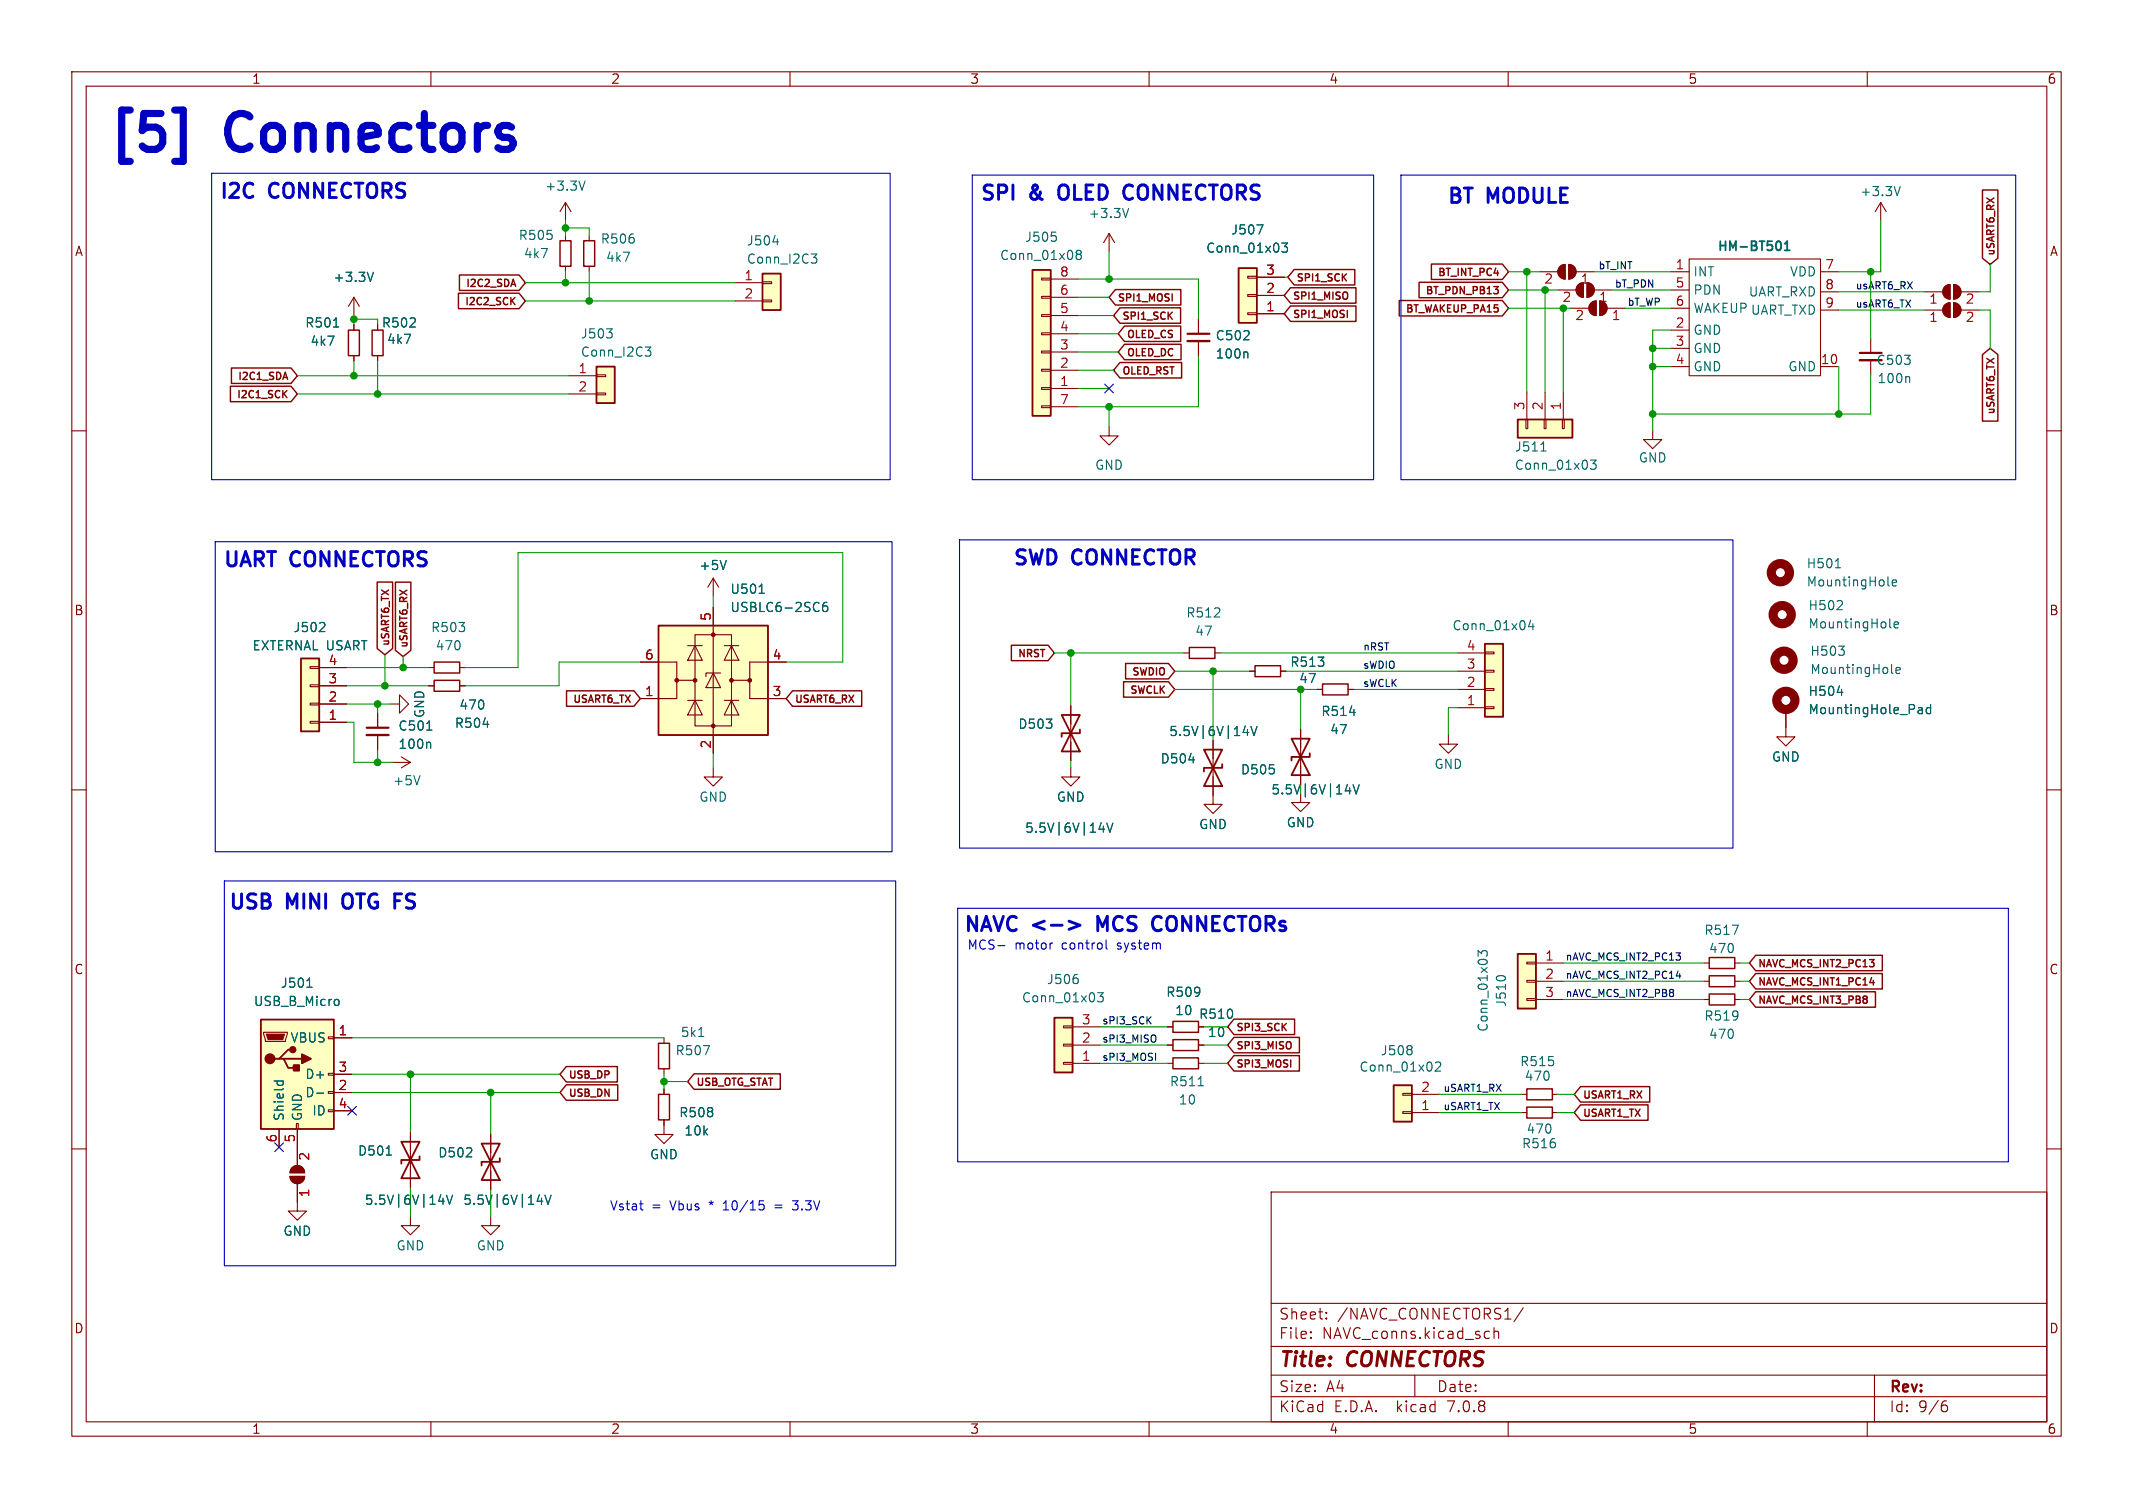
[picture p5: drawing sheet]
<svg xmlns="http://www.w3.org/2000/svg" width="297mm" height="210mm" viewBox="0 0 297 210" stroke-linecap="round" stroke-linejoin="round" font-family="sans-serif">
<g fill="none" stroke="#840000" stroke-width=".15">
<path d="M10 10h277v190h-277zM12 12h273v186h-273zM60 10v2M110 10v2M160 10v2M210 10v2M260 10v2M78.7 28.2v2.5M78.7 32.8v.7M78.7 37.1v.7M78.7 28.2l-.7 1.3M78.7 28.2l.8 1.3"/>
<path d="M82 32.8v.7M82 37.1v.7M102.4 39.4h3.8M106.2 39.2h1.2v.3h-1.2zM145 38.7h1.3v.3h-1.3zM146.3 38.9h3.8M154.4 32.5l-.7 1.3M154.4 32.5v2.6M154.4 32.5l.8 1.3M173.7 38.5h1.3v.2h-1.3zM175 38.6h3.8M214.4 37.8h2.5"/>
<path d="M217.2 37.1l.7-.3v2.1a1.02 1.02 0 0 1-.9-.7 1.02 1.02 0 0 1 .2-1.1zM218.4 36.8a1.02 1.02 0 0 1 1.1 1 1.02 1.02 0 0 1-1.1 1.1zM219.5 37.8h2.5M219.8 39.6l.7-.2v2a1.02 1.02 0 0 1-1-.6 1.02 1.02 0 0 1 .3-1.2zM221 39.4a1.02 1.02 0 0 1 1 1 1.02 1.02 0 0 1-1 1zM232.7 37.8h2.5M235.2 36.1h18.3v16.2h-18.3zM253.5 37.8h2.5M261.9 28.2l-.8 1.3M261.9 28.2v2.5M261.9 28.2l.7 1.3M270.8 39.9l.7-.3v2.1a1.02 1.02 0 0 1-.9-.7 1.02 1.02 0 0 1 .2-1.1z"/>
<path d="M272 39.6a1.02 1.02 0 0 1 1 1 1.02 1.02 0 0 1-1 1.1zM10 60h2M49.3 41.4v2.5M49.3 45.2v.8M49.3 49.5v.8M49.3 41.4l-.8 1.3M49.3 41.4l.7 1.3M52.6 45.2v.8M52.6 49.5v.8M79.2 52.3h3.9M79.2 54.9h3.9M83.1 54.7h1.2v.3h-1.2z"/>
<path d="M83.1 52.2h1.2v.3h-1.2zM102.4 41.9h3.8M106.2 41.8h1.2v.2h-1.2zM145 41.3h1.3v.2h-1.3zM145 43.8h1.3v.3h-1.3zM145 46.4h1.3v.2h-1.3zM145 48.9h1.3v.2h-1.3zM145 51.4h1.3v.3h-1.3zM145 54h1.3v.2h-1.3zM145 56.5h1.3v.3h-1.3zM146.3 54.1h3.8M146.3 51.6h3.8"/>
<path d="M146.3 49h3.8M146.3 46.5h3.8M146.3 43.9h3.8M146.3 41.4h3.8M146.3 56.6h3.8M154.4 59.4v1.3h1.3l-1.3 1.3-1.2-1.3h1.2M166.9 44.5v2M166.9 47.5v2M173.7 41h1.3v.3h-1.3zM173.7 43.6h1.3v.2h-1.3zM175 43.7h3.8M175 41.1h3.8"/>
<path d="M212.5 58.4h.2v1.3h-.2zM212.6 54.6v3.8M215 58.4h.3v1.3h-.3zM215.1 54.6v3.8M216.9 40.4h2.6M217.6 58.4h.2v1.3h-.2zM217.7 54.6v3.8M218.7 42.9h2.5M221.6 42.2l.6-.3v2a1.02 1.02 0 0 1-.9-.6 1.02 1.02 0 0 1 .3-1.1zM222 40.4h2.5M222.8 41.9a1.02 1.02 0 0 1 1 1 1.02 1.02 0 0 1-1 1zM223.8 42.9h2.5"/>
<path d="M230.1 59.9v1.3h1.3l-1.3 1.3-1.2-1.3h1.2M232.7 51.1h2.5M232.7 46h2.5M232.7 48.5h2.5M232.7 40.4h2.5M232.7 42.9h2.5M253.5 51.1h2.5M253.5 40.6h2.5M253.5 43.2h2.5M260.5 47.1v2M260.5 50.2v2M268 40.6h2.5"/>
<path d="M268 43.2h2.5M270.8 42.4l.7-.2v2a1.02 1.02 0 0 1-.9-.7 1.02 1.02 0 0 1 .2-1.1zM272 42.2a1.02 1.02 0 0 1 1 1 1.02 1.02 0 0 1-1 1zM273 40.6h2.6M273 43.2h2.6M285 60h2M43.2 92.8h1.2v.3h-1.2zM43.2 95.4h1.2v.2h-1.2zM43.2 97.9h1.2v.3h-1.2zM44.4 98h3.9M44.4 95.5h3.9M44.4 93h3.9"/>
<path d="M52.6 99.3v2M54.4 98h1.2v-1.2l1.3 1.2-1.3 1.3v-1.3M59.7 95.5h.8M59.7 93h.8M64 95.5h.8M64 93h.8M89.2 92.2h5v2.5h2.6M94.2 94.7v2.6h-5M95.8 97.5h2M95.8 89.9h2M96.8 88.4h5.1v12.7h-5.1zM96.8 97.5l1 2.1h-2z"/>
<path d="M96.8 89.9l1 2h-2zM99.3 93.7l1 2.1h-2zM99.3 80.5v2.6M99.3 84.6v20.3M99.3 80.5l-.7 1.3M99.3 80.5l.8 1.3M100.3 93.7h-2v.5M100.8 97.5h2.1M100.8 89.9h2.1M101.9 97.5l1 2.1h-2.1zM101.9 89.9l1 2h-2.1zM104.4 94.7v2.6h5.1"/>
<path d="M109.5 92.2h-5.1v2.5h-2.5M149.1 98.3v7.6M164.8 90.9h.8M169.2 90.9h.7M174 93.5h.8M178.3 93.5h.8M183.4 96h.7M187.7 96h.8M202.9 96h3.9M202.9 93.5h3.9M202.9 90.9h3.9M202.9 98.6h3.9"/>
<path d="M206.8 90.8h1.2v.3h-1.2zM206.8 93.3h1.2v.3h-1.2zM206.8 95.9h1.2v.2h-1.2zM206.8 98.4h1.2v.3h-1.2zM248.7 98.8v3.8h1.2l-1.2 1.3-1.3-1.3h1.3M10 110h2M43.2 100.5h1.2v.2h-1.2zM44.4 100.6h3.9M52.6 102.4v2M54.6 106.2h2.5M55.9 105.4l1.2 .8M57.1 106.2l-1.2 .7"/>
<path d="M99.3 106.9v1.3h1.3l-1.3 1.3-1.3-1.3h1.3M149.1 106.9v1.3h1.3l-1.3 1.3-1.3-1.3h1.3M168.9 103.1v8.9h1.3l-1.3 1.3-1.3-1.3h1.3M181.1 110.5v1.3h1.3l-1.3 1.2-1.3-1.2h1.3M181.1 101.6v7.6M201.7 102.4v1.2h1.2l-1.2 1.3-1.3-1.3h1.3M285 110h2M212.6 139.1h1.3v.2h-1.3zM212.6 136.5h1.3v.3h-1.3zM212.6 134h1.3v.2h-1.3zM213.9 136.7h3.8M213.9 139.2h3.8"/>
<path d="M213.9 134.1h3.8M237.2 136.7h.8M237.2 139.2h.8M237.2 134.1h.8M241.6 136.7h.7M241.6 139.2h.7M241.6 134.1h.7M10 160h2M36.7 143.8h3.3v.2l-.2 1h-2.8zM38.9 157.2v2.6M41.3 156.5h.2v.7h-.2zM41.4 157.2v5.1"/>
<path d="M45.7 154.6h.8v.2h-.8zM45.7 152h.8v.3h-.8zM45.7 149.5h.8v.2h-.8zM45.7 144.4h.8v.3h-.8zM46.5 144.5h2.5M46.5 152.1h2.5M46.5 149.6h2.5M46.5 154.7h2.5M57.1 157.7v7.7M68.3 158v7.6M92.5 156v2h1.2l-1.2 1.3-1.3-1.3h1.3M92.5 144.5v.8"/>
<path d="M92.5 148.8v.8M92.5 151.6v.8M148.1 142.9h1.3v.2h-1.3zM148.1 145.4h1.3v.3h-1.3zM148.1 148h1.3v.2h-1.3zM149.4 145.5h3.8M149.4 143h3.8M149.4 148.1h3.8M162.6 145.5h.7M162.6 143h.7M162.6 148.1h.7M166.9 145.5h.7"/>
<path d="M166.9 143h.7M166.9 148.1h.7M195.3 152.3h1.3v.2h-1.3zM195.3 154.8h1.3v.3h-1.3zM196.6 152.4h3.8M196.6 154.9h3.8M211.8 152.4h.8M211.8 154.9h.8M216.2 152.4h.7M216.2 154.9h.7M285 160h2M40.4 163.8h2a1.02 1.02 0 0 1-1 1 1.02 1.02 0 0 1-1-1z"/>
<path d="M40.7 162.6a1.02 1.02 0 0 1 1.1-.2 1.02 1.02 0 0 1 .6 .9h-2l.1-.3zM41.4 164.8v3.9h1.3l-1.3 1.2-1.3-1.2h1.3M57.1 169.4v1.3h1.3l-1.3 1.3-1.2-1.3h1.2M68.3 169.4v1.3h1.3l-1.3 1.3-1.2-1.3h1.2M177 166h108v32h-108zM60 198v2M110 198v2M160 198v2M177 194.5h108M177 191.5h108M177 187.5h108M177 181.5h108"/>
<path d="M182.5 186.3h.1l-.1 .1M182.5 186.3v.1M182.5 185.5v.1M182.5 185.5h.1l-.1 .1M184.7 183.6v.1M184.7 183.6h-.1l.1 .1M184.7 182.8v.1M184.7 182.8h-.1l.1 .1M197 191.5v3M207 185.4l.4 .1M207.4 186.3l-.4 .1M208 185.5a.37 .37 0 0 1 .7 .1v.8"/>
<path d="M208 184.9v1.5M210 198v2M212.1 182.1l-1.3 2M260 198v2M261 191.5v6.5M270.6 195.7h.3l.3 .3-.1 .5-.2 .1h-.3M271 195.1l-.4 .1"/>
</g>
<g fill="none" stroke="#840000" stroke-width=".2">
<path d="M64 38.3h8.3l.9 1.1-.9 1h-8.3zM71.5 38.9l.3 1M78 33.5h1.5v3.6h-1.5zM81.3 33.5h1.5v3.6h-1.5zM180.2 37.5h8.4v2.2h-8.4l-.9-1.1zM197.6 39.3h11.6l.9 1.1-.9 1.1h-11.6zM199.3 36.8h9.9l.9 1-.9 1.1h-9.9zM208 39.9h.6l-.3 .4M276 26.5h2.2v9.5l-1.1 .8-1.1-.8zM32.1 53.8h8.4l.9 1.1-.9 1h-8.4zM32.2 51.2h8.3l.9 1.1-.9 1.1h-8.3zM39.5 54.8l.5 .6"/>
<path d="M39.7 51.8l.4 1M40 54.4l-.6 .6M48.5 46h1.5v3.5h-1.5zM51.8 46h1.5v3.5h-1.5zM63.8 40.8h8.5l.9 1.1-.9 1.1h-8.5zM71.3 41.9l.4 .5M71.7 41.4l-.6 .6M155.3 40.3h9.1v2.2h-9.1l-.9-1.1zM155.9 50.5h8.6v2.1h-8.6l-.8-1zM155.9 42.9h8.5v2.1h-8.5l-.8-1.1zM156.6 47.9h7.9v2.2h-7.9l-.9-1.1zM156.6 45.4h7.8v2.2h-7.8l-.9-1.1z"/>
<path d="M179.7 40.1h9.1v2.1h-9.1l-.9-1.1zM179.7 42.6h9.1v2.2h-9.1l-.9-1.1zM194.8 41.9h14.4l.9 1-.9 1.1h-14.4zM208.5 40.3l.1 .2-.1 .4M276 49.4l1.1-.9 1.1 .9v9.2h-2.2zM52.5 81.1h2.2v9.2l-1.1 .9-1.1-.9zM55.1 81.1h2.1v9.5l-1.1 .8-1-.8zM60.5 92.2h3.5v1.5h-3.5zM60.5 94.7h3.5v1.6h-3.5zM78.9 96.2h9.4l.9 1.1-.9 1.1h-9.4zM110.3 96.2h9.7v2.2h-9.7l-.8-1.1zM140.8 89.9h5.1l.9 1-.9 1.1h-5.1z"/>
<path d="M156.4 94.9h6.3l.9 1.1-.9 1.1h-6.3zM156.7 92.4h6l.9 1.1-.9 1h-6zM165.6 90.2h3.6v1.5h-3.6zM174.8 92.7h3.5v1.5h-3.5zM184.1 95.3h3.6v1.5h-3.6zM238 135.9h3.6v1.5h-3.6zM238 138.4h3.6v1.6h-3.6zM238 133.4h3.6v1.5h-3.6zM244.5 133h17.6v2.2h-17.6l-.9-1.1zM244.5 135.6h17.6v2.1h-17.6l-.9-1zM244.5 138.1h16.6v2.2h-16.6l-.9-1.1zM78.9 148.5h7.1v2.2h-7.1l-.9-1.1z"/>
<path d="M78.9 151.1h7.1v2.1h-7.1l-.9-1.1zM91.7 145.3h1.5v3.5h-1.5zM91.7 152.4h1.5v3.6h-1.5zM96.6 149.5h12.1v2.2h-12.1l-.8-1.1zM163.3 144.8h3.6v1.5h-3.6zM163.3 142.2h3.6v1.6h-3.6zM163.3 147.3h3.6v1.5h-3.6zM171.8 147h9.1v2.2h-9.1l-.9-1.1zM171.8 141.9h8.5v2.2h-8.5l-.9-1.1zM171.8 144.5h9.1v2.1h-9.1l-.9-1.1zM212.6 151.6h3.6v1.6h-3.6zM212.6 154.2h3.6v1.5h-3.6z"/>
<path d="M220.1 151.3h9.6v2.2h-9.6l-.9-1.1zM220.1 153.9h9.4v2.1h-9.4l-.9-1.1z"/>
</g>
<g fill="none" stroke="#006464" stroke-width=".15">
<path d="M52 37.9l-.4 1.3M81.5 25.2l-.5 1.3M107.6 33.7h.8M112.9 35.4h.8l-.4 .5 .4 .1v.4l-.2 .2h-.4M146.4 32.3h.6M147 32.9l.1 .2v.3l-.1 .1M150.1 35.4l-.3-.2 .3-.3h.2l.3 .2-.3 .3M150.1 35.4l-.3 .3 .1 .3 .2 .1h.3l.2-.2v-.2l-.3-.3M150.1 35.4h.2M157.2 29l-.5 1.3M175 31.3h.9l-.6 1.3M178.5 33.9h.8l-.5 .4 .4 .2v.5l-.2 .1h-.3l-.2-.1"/>
<path d="M264.6 26l-.4 1.2M46.4 45.5h.8M84.5 45.8h.7l-.4 .5M85.1 46.3l.1 .2v.3l-.1 .2M89.8 48.3h.8l-.4 .5 .4 .1v.5l-.2 .2h-.4M173.6 49l.2 .2v.7M265.7 52.4l.2 .2v.7M101.1 78l-.4 1.3M214.6 62.8h.7M221.5 64.1h.7l-.4 .5 .4 .1v.5l-.2 .1h-.4l-.1-.1M255.6 79.1h.7M45.1 86.7l.1 .2v.3l-.8 .8h.8"/>
<path d="M105.7 82.6h.7M115.1 83.9a.5 .5 0 0 0-.6 .5v.5l.2 .2 .3 .1 .2-.2 .1-.4-.2-.2h-.3l-.3 .2M187.9 99.2h.8M213.1 86.4l-.3 .9h.8M213.4 86.9v.8M255.8 84.9h.7M255.8 96.4h.8M256 90h.8l-.4 .5M256.5 83.8v.4M256.7 90.6v.5M262.9 81.4l.2 .2M263.1 87.3l.2 .1"/>
<path d="M263.4 93.6l.2 .2M263.5 81.2l.6-.1-.1-.3h-.3l-.2 .1v.6h.5M263.7 87l.6-.1v-.2l-.4-.1-.2 .2 .1 .6h.5M264 93.4l.6-.1-.1-.3h-.3l-.2 .1 .1 .6h.4M267.2 98.5h.3l.2 .2v.7M267.7 99.3l-.5 .1M267.7 98.8l-.5 .1M268.8 98.6l-.3-.1-.3 .3v.3l.1 .2h.5M268.8 98.1v1.3M58.5 108l-.5 1.3M59.4 101.7h.7M59.8 103.4l.2 .1v.7"/>
<path d="M67.3 100.9h.8M153.3 114.6l-.3 .9h.8M153.6 115v.9M154.1 114.6l.4 1.3 .5-1.3M165.5 105.8h.8M173.4 101.1l-.3 .9h.8M173.7 101.6v.8M174.2 101.2l.4 1.2 .4-1.2M187.6 109.2l-.3 .9h.8M187.9 109.7v.9M188.4 109.3l.4 1.3 .5-1.3M42.7 137.5h.8"/>
<path d="M46.8 139.2h.3l.1 .2-.1 .5-.3 .1M150 136.3l.1 .1v.3l-.1 .2M152.8 138.2h.8l-.4 .5 .4 .2v.5l-.2 .1h-.4l-.2-.1M205.8 133.2v-.8l.5 .4 .1-.4h.6l.1 .2v.4l-.1 .2M208.5 136l.3-.1 .7 .1M241.2 128.8h.8l-.5 1.3M38.2 150.5h1.2M38.7 150.5l-.1 .4M39.4 150.5v.4M44.1 152.2h1M97.3 144.3h.7M97.9 145.6h.9l-.6 1.3"/>
<path d="M166.8 151.2h.8M196.5 145.7l.1 .2-.1 .2M196.5 146.2l.1 .2-.1 .4M199.9 148l.2-.1h.3l.1 .1 .1 .3-.1 .1-.7 .8h.8M53.8 160.9h.7M61.4 166.4l-.3 .9h.8M61.7 166.9v.8M62.2 166.4l.4 1.3 .4-1.3M75.1 166.4l-.3 .9h.8M75.4 166.9v.8M75.9 166.4l.4 1.3 .4-1.3"/>
</g>
<g fill="#ffffc2" stroke="#ffffc2" stroke-width=".14">
<path d="M36.3 142h10.2v15.2h-10.2z"/>
<path d="M83.1 51.1h2.5v5h-2.5z"/>
<path d="M211.3 132.8h2.6v7.7h-2.6z"/>
<path d="M106.2 38.1h2.5v5.1h-2.5z"/>
<path d="M211.3 58.4h7.6v2.6h-7.6z"/>
<path d="M172.5 37.3h2.5v7.7h-2.5z"/>
<path d="M41.9 91.7h2.5v10.2h-2.5z"/>
<path d="M206.8 89.7h2.5v10.1h-2.5z"/>
<path d="M91.7 87.1h15.2v15.3h-15.2z"/>
<path d="M146.8 141.7h2.6v7.7h-2.6z"/>
<path d="M194.1 151.1h2.5v5.1h-2.5z"/>
<path d="M143.8 37.6h2.5v20.3h-2.5z"/>
</g>
<g fill="none" stroke="#840000" stroke-width=".25">
<path d="M106.2 38.1h2.5v5.1h-2.5zM143.8 37.6h2.5v20.3h-2.5zM172.5 37.3h2.5v7.7h-2.5zM83.1 51.1h2.5v5h-2.5zM211.3 58.4h7.6v2.6h-7.6zM41.9 91.7h2.5v10.2h-2.5zM91.7 87.1h15.2v15.3h-15.2zM147.8 99.6l2.6 5h-2.6l2.6-5zM206.8 89.7h2.5v10.1h-2.5zM150.4 101.6v.5h-2.6v.5M167.6 104.4l2.6 5.1h-2.6l2.6-5.1zM170.2 106.4v.5h-2.6v.5"/>
<path d="M179.8 102.9l2.6 5.1h-2.6l2.6-5.1zM182.4 104.9v.5h-2.6v.5M211.3 132.8h2.6v7.7h-2.6zM36.3 142h10.2v15.2h-10.2zM38.9 147.4h.6l.6 1.3h1.3M39.5 147.4h2.5M40.8 146.2h-.7l-1.2 1.2h-.7M55.9 159l2.5 5.1h-2.5l2.5-5.1zM67.1 159.3l2.5 5h-2.5l2.5-5zM146.8 141.7h2.6v7.7h-2.6zM194.1 151.1h2.5v5.1h-2.5zM58.4 161v.5h-2.5v.6"/>
<path d="M69.6 161.3v.5h-2.5v.5"/>
</g>
<g fill="#840000" stroke="#840000" stroke-width=".25">
<path d="M42 146.8l1.3 .6-1.3 .7z"/>
<path d="M40.9 148.3h.8v.8h-.8z"/>
<circle cx="37.6" cy="147.4" r=".63"/>
<circle cx="40.8" cy="146.2" r=".38"/>
</g>
<g fill="#840000" stroke="#840000" stroke-width=".15">
<path d="M37.1 144h2.5l-.2 .8h-2.1z"/>
<path d="M270.8 39.9l.7-.3v2.1a1.02 1.02 0 0 1-.9-.7 1.02 1.02 0 0 1 .2-1.1z"/>
<path d="M272 39.6a1.02 1.02 0 0 1 1 1 1.02 1.02 0 0 1-1 1.1z"/>
<path d="M270.8 42.4l.7-.2v2a1.02 1.02 0 0 1-.9-.7 1.02 1.02 0 0 1 .2-1.1z"/>
<path d="M272 42.2a1.02 1.02 0 0 1 1 1 1.02 1.02 0 0 1-1 1z"/>
<path d="M221 39.4a1.02 1.02 0 0 1 1 1 1.02 1.02 0 0 1-1 1z"/>
<path d="M219.8 39.6l.7-.2v2a1.02 1.02 0 0 1-1-.6 1.02 1.02 0 0 1 .3-1.2z"/>
<path d="M218.4 36.8a1.02 1.02 0 0 1 1.1 1 1.02 1.02 0 0 1-1.1 1.1z"/>
<path d="M217.2 37.1l.7-.3v2.1a1.02 1.02 0 0 1-.9-.7 1.02 1.02 0 0 1 .2-1.1z"/>
<path d="M222.8 41.9a1.02 1.02 0 0 1 1 1 1.02 1.02 0 0 1-1 1z"/>
<path d="M221.6 42.2l.6-.3v2a1.02 1.02 0 0 1-.9-.6 1.02 1.02 0 0 1 .3-1.1z"/>
<path d="M40.4 163.8h2a1.02 1.02 0 0 1-1 1 1.02 1.02 0 0 1-1-1z"/>
<path d="M40.7 162.6a1.02 1.02 0 0 1 1.1-.2 1.02 1.02 0 0 1 .6 .9h-2l.1-.3z"/>
<circle cx="94.2" cy="94.7" r=".25"/>
<circle cx="96.8" cy="94.7" r=".25"/>
<circle cx="99.3" cy="101.1" r=".25"/>
<circle cx="99.3" cy="88.4" r=".25"/>
<circle cx="101.9" cy="94.7" r=".25"/>
<circle cx="104.4" cy="94.7" r=".25"/>
</g>
<path d="M247.9 33.7l.1 .4-.1 .6M248.5 34.9h.7M248.5 34l.4-.4v1.3" fill="none" stroke="#006464" stroke-width=".25"/>
<path d="M165.4 47.5h3M259 50.2h3M51.1 102.4h3" fill="none" stroke="#840000" stroke-width=".33"/>
<path d="M165.4 46.5h3M259 49.1h3M51.1 101.3h3" fill="none" stroke="#840000" stroke-width=".3"/>
<g fill="none" stroke="#840000" stroke-width="1.3">
<circle cx="247.9" cy="79.8" r="1.27"/>
<circle cx="248.2" cy="85.6" r="1.27"/>
<circle cx="248.4" cy="91.9" r="1.27"/>
<circle cx="248.7" cy="97.5" r="1.27"/>
</g>
<path d="M233.4 132.7h.6l-.3 .4M233.4 135.9h.6M233.9 133.1l.1 .2-.1 .4" fill="none" stroke="#0f0f0f" stroke-width=".15"/>
<path d="M147.7 25.9a1.42 1.42 0 0 0 0 1.8M156.9 27.7l.2 .1 .5-.1M156.9 25.9l.2-.1 .5 .1M48 124.6a1.42 1.42 0 0 0 0 1.8M148.9 128.3l1.5 .6-1.5 .5M153.5 129l-.6-1.4v2M160.7 129.3a.72 .72 0 0 0 .9 .2M161.6 127.7a.72 .72 0 0 0-.9 .2" fill="none" stroke="#0000c2" stroke-width=".4"/>
<g fill="none" stroke="#0000c2" stroke-width=".15">
<path d="M29.5 24.1h94.5v42.7h-94.5zM135.4 24.4h55.9v42.4h-55.9zM195.1 24.4h85.6v42.4h-85.6zM30 75.4h94.2v43.2h-94.2zM133.6 75.2h107.7v42.9h-107.7zM31.2 122.7h93.5v53.6h-93.5zM133.3 126.5h146.4v35.3h-146.4zM139 131.7h.9M146.6 131.3l-.3 .1M154 130.9v1.1l.2 .2M89 167.6h.5M89.4 168.5h.1"/>
<path d="M100.7 168.5h.7M100.8 167.5l-.1 .1M105.7 167.2h.6M105.9 167.7h.3l.2 .3v.3l-.1 .1-.4 .1M107.9 167.8h1M107.9 168.2h1M110.3 168.4l.2 .1h.4M110.3 167.2h.8l-.4 .5h.2"/>
</g>
<path d="M24.3 15.3h1.2v7.2h-1.2" fill="none" stroke="#0000c2" stroke-width="1"/>
<g fill="none" stroke="#009600" stroke-width=".15">
<path d="M73.2 39.4h29.2M78.7 31.8h3.3v1M78.7 30.7v2.1M78.7 37.8v1.6M82 37.8v4.1M150.1 38.9h16.8v5.6M154.4 35.1v3.8M178.8 38.6h.5M210.1 37.8h4.3M212.6 37.8v16.8M222 37.8h10.7M260.5 37.8v9.3"/>
<path d="M261.9 30.7v7.1h-5.9M277.1 36.8v3.8h-1.5M41.4 52.3h37.8M41.4 54.9h37.8M49.3 44.5h3.3v.7M49.3 43.9v1.3M49.3 50.3v2M52.6 50.3v4.6M73.2 41.9h29.2M150.1 41.4h4.3M150.1 51.6h5M150.1 46.5h5.6"/>
<path d="M150.1 43.9h5M150.1 49h5.6M150.1 54.1h4.3M154.4 56.6v2.8M166.9 49.5v7.1h-16.8M210.1 40.4h6.8M210.1 42.9h7.6v11.7M215.1 40.4v14.2M224.5 40.4h8.2M226.3 42.9h6.4M230.1 48.5h2.6M230.1 51.1h2.6"/>
<path d="M232.7 46h-2.6v13.9M256 40.6h12M256 43.2h12M256 51.1v6.6M260.5 52.2v5.5h-30.4M275.6 43.2h1.5v5.3M48.3 95.5h11.4M48.3 93h11.4M48.3 98h6.1M52.6 98v1.3M53.6 91.2v4.3M56.1 91.4v1.6"/>
<path d="M89.2 92.2h-11.3v3.3h-13.1M99.3 83.1v1.5M109.5 92.2h7.8v-15.2h-45.2v16h-7.3M146.8 90.9h18M149.1 90.9v7.4M163.6 93.5h10.4M163.6 96h19.8M168.9 93.5v9.6M169.9 90.9h33M179.1 93.5h23.8M181.1 96v5.6M188.5 96h14.4"/>
<path d="M202.9 98.6h-1.2v3.8M48.3 100.6h1v5.6h5.3M52.6 104.4v1.8M99.3 104.9v2M149.1 105.9v1M217.7 134.1h19.5M217.7 139.2h19.5M217.7 136.7h19.5M242.3 134.1h1.3M242.3 139.2h1.3M242.3 136.7h1.3M49 149.6h29"/>
<path d="M49 152.1h29M49 144.5h43.5M57.1 149.6v8.1M68.3 152.1v5.9M92.5 150.6h3.3M92.5 149.6v2M153.2 143h9.4M153.2 145.5h9.4M153.2 148.1h9.4M167.6 143h3.3M167.6 145.5h3.3M167.6 148.1h3.3"/>
<path d="M200.4 152.4h11.4M200.4 154.9h11.4M216.9 152.4h2.3M216.9 154.9h2.3M57.1 165.4v4M68.3 165.6v3.8"/>
</g>
<path d="M153.8 53.5l1.2 1.2M155 53.5l-1.2 1.2M38.3 159.2l1.2 1.2M39.5 159.2l-1.2 1.2M48.4 154.1l1.2 1.2M49.6 154.1l-1.2 1.2" fill="none" stroke="#000084" stroke-width=".15"/>
<g fill="#009600" stroke="#009600" stroke-width=".15">
<circle cx="260.5" cy="37.8" r=".46"/>
<circle cx="230.1" cy="51.1" r=".46"/>
<circle cx="217.7" cy="42.9" r=".46"/>
<circle cx="215.1" cy="40.4" r=".46"/>
<circle cx="212.6" cy="37.8" r=".46"/>
<circle cx="256" cy="57.7" r=".46"/>
<circle cx="230.1" cy="57.7" r=".46"/>
<circle cx="230.1" cy="48.5" r=".46"/>
<circle cx="149.1" cy="90.9" r=".46"/>
<circle cx="154.4" cy="38.9" r=".46"/>
<circle cx="154.4" cy="56.6" r=".46"/>
<circle cx="168.9" cy="93.5" r=".46"/>
<circle cx="181.1" cy="96" r=".46"/>
<circle cx="53.6" cy="95.5" r=".46"/>
<circle cx="56.1" cy="93" r=".46"/>
<circle cx="57.1" cy="149.6" r=".46"/>
<circle cx="52.6" cy="106.2" r=".46"/>
<circle cx="92.5" cy="150.6" r=".46"/>
<circle cx="52.6" cy="98" r=".46"/>
<circle cx="68.3" cy="152.1" r=".46"/>
<circle cx="49.3" cy="44.5" r=".46"/>
<circle cx="49.3" cy="52.3" r=".46"/>
<circle cx="52.6" cy="54.9" r=".46"/>
<circle cx="78.7" cy="31.8" r=".46"/>
<circle cx="82" cy="41.9" r=".46"/>
<circle cx="78.7" cy="39.4" r=".46"/>
</g>
<g font-size="7" fill="#0000c2">
<text x="14.9" y="21.5">[5]</text>
<text x="32.1" y="21.5">Connectors</text>
</g>
<g font-size="2.8" fill="#0000c2">
<text x="30.5" y="27.8">I2C</text>
<text x="37.7" y="27.8">CONNECTORS</text>
<text x="136.4" y="28">SPI</text>
<text x="143.6" y="28">&amp;</text>
<text x="148.4" y="28">OLED</text>
<text x="158.2" y="28">CONNECTORS</text>
<text x="201.4" y="28.5">BT</text>
<text x="207.3" y="28.5">MODULE</text>
<text x="31" y="79.1">UART CONNECTORS</text>
<text x="141" y="78.8">SWD</text>
<text x="149.5" y="78.8">CONNECTOR</text>
<text x="31.7" y="126.8">USB</text>
<text x="40.1" y="126.8">MINI</text>
<text x="48.7" y="126.8">OTG FS</text>
<text x="134.1" y="129.9">NAVC</text>
<text x="144" y="129.9">&lt;-&gt;</text>
<text x="153.7" y="129.9">MCS</text>
<text x="162.2" y="129.9">CONNECTORs</text>
</g>
<g font-size="2.8" fill="#840000">
<text x="178" y="190.9">Title:</text>
<text x="187.7" y="190.9">CONNECTORS</text>
</g>
<g font-size="2.1" fill="#840000">
<text x="178" y="184">Sheet:</text>
<text x="186.2" y="184">/NAVC_CONNECTORS1/</text>
<text x="178" y="186.7">File:</text>
<text x="184.1" y="186.7">NAVC_conns.kicad_sch</text>
<text x="178" y="196.9">KiCad</text>
<text x="178" y="194.1">Size:</text>
<text x="184.7" y="194.1">A4</text>
<text x="185.7" y="196.9">E.D.A.</text>
<text x="194.6" y="196.9">kicad</text>
<text x="200" y="194.1">Date:</text>
<text x="201.8" y="196.9">7.0.8</text>
<text x="263" y="194.3">Rev:</text>
<text x="263" y="196.9">Id:</text>
<text x="267.1" y="196.9">9/6</text>
</g>
<g font-size="1.8" fill="#840000">
<text x="35" y="11.9">1</text>
<text x="85" y="11.9">2</text>
<text x="135" y="11.9">3</text>
<text x="185" y="11.9">4</text>
<text x="235" y="11.9">5</text>
<text x="285" y="11.9">6</text>
<text x="10.3" y="35.9">A</text>
<text x="285.3" y="35.9">A</text>
<text x="10.3" y="85.9">B</text>
<text x="285.3" y="85.9">B</text>
<text x="10.3" y="135.9">C</text>
<text x="285.3" y="135.9">C</text>
<text x="10.3" y="185.9">D</text>
<text x="285.3" y="185.9">D</text>
<text x="35" y="199.9">1</text>
<text x="85" y="199.9">2</text>
<text x="135" y="199.9">3</text>
<text x="185" y="199.9">4</text>
<text x="235" y="199.9">5</text>
<text x="285" y="199.9">6</text>
</g>
<g font-size="1.8" fill="#006464">
<text x="75.8" y="26.8">+3.3V</text>
<text x="258.9" y="27.5">+3.3V</text>
<text x="72.1" y="33.6">R505</text>
<text x="83.6" y="34.1">R506</text>
<text x="103.9" y="34.4">J504</text>
<text x="142.6" y="33.9">J505</text>
<text x="151.5" y="30.6">+3.3V</text>
<text x="167.9" y="35.4">Conn_01x03</text>
<text x="171.3" y="32.9">J507</text>
<text x="239" y="35.3">HM-BT501</text>
<text x="46.3" y="39.5">+3.3V</text>
<text x="72.9" y="36.2">4k7</text>
<text x="84.3" y="36.7">4k7</text>
<text x="103.9" y="36.9">Conn_I2C3</text>
<text x="139.2" y="36.4">Conn_01x08</text>
<text x="235.7" y="38.7">INT</text>
<text x="235.7" y="41.2">PDN</text>
<text x="243.4" y="41.5">UART_RXD</text>
<text x="249.2" y="38.7">VDD</text>
<text x="42.4" y="45.8">R501</text>
<text x="53.1" y="45.8">R502</text>
<text x="80.8" y="47.3">J503</text>
<text x="169.2" y="47.6">C502</text>
<text x="235.7" y="46.8">GND</text>
<text x="235.7" y="43.8">WAKEUP UART_TXD</text>
<text x="43.1" y="48.4">4k7</text>
<text x="53.8" y="48.1">4k7</text>
<text x="80.8" y="49.9">Conn_I2C3</text>
<text x="169.2" y="50.1">100n</text>
<text x="235.7" y="49.4">GND</text>
<text x="235.7" y="51.9">GND</text>
<text x="248.9" y="51.9">GND</text>
<text x="261.2" y="51">C503</text>
<text x="261.3" y="53.6">100n</text>
<text x="152.4" y="65.6">GND</text>
<text x="210.8" y="63.1">J511</text>
<text x="210.8" y="65.6">Conn_01x03</text>
<text x="228.1" y="64.6">GND</text>
<text x="97.3" y="79.6">+5V</text>
<text x="101.6" y="82.9">U501</text>
<text x="251.5" y="79.3">H501</text>
<text x="251.5" y="81.9">MountingHole</text>
<text x="40.8" y="88.2">J502</text>
<text x="59.9" y="88.2">R503</text>
<text x="101.6" y="85.4">USBLC6-2SC6</text>
<text x="165.1" y="86.2">R512</text>
<text x="166.3" y="88.7">47</text>
<text x="202.1" y="88">Conn_01x04</text>
<text x="251.7" y="85.2">H502</text>
<text x="251.7" y="87.7">MountingHole</text>
<text x="35.1" y="90.8">EXTERNAL USART</text>
<text x="60.6" y="90.8">470</text>
<text x="179.6" y="93.1">R513</text>
<text x="180.8" y="95.4">47</text>
<text x="252" y="91.5">H503</text>
<text x="252" y="94.1">MountingHole</text>
<text x="55.4" y="102">C501</text>
<text x="59.3" y="100.1" transform="rotate(-90 59.3 100.1)">GND</text>
<text x="63.2" y="101.6">R504</text>
<text x="63.9" y="99">470</text>
<text x="141.7" y="101.7">D503</text>
<text x="183.9" y="99.9">R514</text>
<text x="251.7" y="97.1">H504</text>
<text x="251.7" y="99.7">MountingHole_Pad</text>
<text x="55.4" y="104.5">100n</text>
<text x="161.5" y="106.5">D504</text>
<text x="162.7" y="102.7">5.5V|6V|14V</text>
<text x="185.1" y="102.5">47</text>
<text x="199.6" y="107.3">GND</text>
<text x="246.6" y="106.3">GND</text>
<text x="54.6" y="109.6">+5V</text>
<text x="97.3" y="111.9">GND</text>
<text x="147.1" y="111.9">GND</text>
<text x="172.7" y="108.1">D505</text>
<text x="176.9" y="110.8">5.5V|6V|14V</text>
<text x="142.6" y="116.2">5.5V|6V|14V</text>
<text x="166.9" y="115.7">GND</text>
<text x="179.1" y="115.4">GND</text>
<text x="237.2" y="130.4">R517</text>
<text x="39" y="137.8">J501</text>
<text x="145.7" y="137.3">J506</text>
<text x="237.9" y="132.9">470</text>
<text x="35.3" y="140.3">USB_B_Micro</text>
<text x="142.2" y="139.8">Conn_01x03</text>
<text x="162.3" y="139">R509</text>
<text x="163.5" y="141.6">10</text>
<text x="166.9" y="142.1">R510</text>
<text x="207.4" y="143.8" transform="rotate(-90 207.4 143.8)">Conn_01x03</text>
<text x="209.9" y="140.3" transform="rotate(-90 209.9 140.3)">J510</text>
<text x="237.2" y="142.3">R519</text>
<text x="40.4" y="145.4">VBUS</text>
<text x="94" y="147.2">R507</text>
<text x="94.7" y="144.6">5k1</text>
<text x="168.1" y="144.6">10</text>
<text x="189.2" y="149.5">Conn_01x02</text>
<text x="192.2" y="147.2">J508</text>
<text x="211.6" y="148.7">R515</text>
<text x="237.9" y="144.9">470</text>
<text x="42.4" y="153">D-</text>
<text x="42.4" y="150.5">D+</text>
<text x="43.4" y="155.5">ID</text>
<text x="94.5" y="155.8">R508</text>
<text x="162.8" y="151.5">R511</text>
<text x="164" y="154">10</text>
<text x="212.2" y="150.7">470</text>
<text x="39.7" y="156.2" transform="rotate(-90 39.7 156.2)">Shield</text>
<text x="42.3" y="156.2" transform="rotate(-90 42.3 156.2)">GND</text>
<text x="49.8" y="161.1">D501</text>
<text x="60.9" y="161.4">D502</text>
<text x="90.4" y="161.6">GND</text>
<text x="95.2" y="158.3">10k</text>
<text x="211.8" y="160.1">R516</text>
<text x="212.5" y="158.1">470</text>
<text x="50.7" y="168">5.5V|6V|14V</text>
<text x="64.4" y="168">5.5V|6V|14V</text>
<text x="39.4" y="172.3">GND</text>
<text x="55.1" y="174.3">GND</text>
<text x="66.3" y="174.3">GND</text>
</g>
<g font-size="1.8" fill="#a90000">
<text x="103.6" y="39.1">1</text>
<text x="103.6" y="41.7">2</text>
<text x="147.5" y="41.1">6</text>
<text x="147.5" y="38.6">8</text>
<text x="176.2" y="40.9">2</text>
<text x="176.2" y="38.4">3</text>
<text x="214.9" y="39.8">2</text>
<text x="220" y="39.8">1</text>
<text x="233.2" y="37.6">1</text>
<text x="233.2" y="40.1">5</text>
<text x="254.1" y="37.6">7</text>
<text x="254.1" y="40.4">8</text>
<text x="147.5" y="46.2">4</text>
<text x="147.5" y="43.7">5</text>
<text x="176.2" y="43.4">1</text>
<text x="219.3" y="44.9">2</text>
<text x="222.6" y="42.4">1</text>
<text x="224.3" y="44.9">1</text>
<text x="233.2" y="45.7">2</text>
<text x="233.2" y="42.7">6</text>
<text x="254.1" y="42.9">9</text>
<text x="268.5" y="42.6">1</text>
<text x="268.5" y="45.2">1</text>
<text x="273.6" y="42.6">2</text>
<text x="273.6" y="45.2">2</text>
<text x="80.4" y="52.1">1</text>
<text x="147.5" y="53.8">1</text>
<text x="147.5" y="51.3">2</text>
<text x="147.5" y="48.8">3</text>
<text x="233.2" y="48.3">3</text>
<text x="233.2" y="50.8">4</text>
<text x="253.5" y="50.8">10</text>
<text x="80.4" y="54.6">2</text>
<text x="147.5" y="56.4">7</text>
<text x="212.3" y="57.2" transform="rotate(-90 212.3 57.2)">3</text>
<text x="214.9" y="57.2" transform="rotate(-90 214.9 57.2)">2</text>
<text x="217.4" y="57.2" transform="rotate(-90 217.4 57.2)">1</text>
<text x="99.1" y="86.6" transform="rotate(-90 99.1 86.6)">5</text>
<text x="45.6" y="95.3">3</text>
<text x="45.6" y="92.7">4</text>
<text x="89.7" y="91.9">6</text>
<text x="107.5" y="91.9">4</text>
<text x="204.1" y="95.8">2</text>
<text x="204.1" y="93.2">3</text>
<text x="204.1" y="90.7">4</text>
<text x="45.6" y="100.3">1</text>
<text x="45.6" y="97.8">2</text>
<text x="89.7" y="97">1</text>
<text x="107.5" y="97">3</text>
<text x="204.1" y="98.3">1</text>
<text x="99.1" y="104.3" transform="rotate(-90 99.1 104.3)">2</text>
<text x="215.1" y="133.9">1</text>
<text x="215.1" y="136.4">2</text>
<text x="150.6" y="142.7">3</text>
<text x="215.1" y="138.9">3</text>
<text x="47" y="144.3">1</text>
<text x="47" y="149.4">3</text>
<text x="150.6" y="147.8">1</text>
<text x="150.6" y="145.3">2</text>
<text x="47" y="151.9">2</text>
<text x="47" y="154.4">4</text>
<text x="197.8" y="154.7">1</text>
<text x="197.8" y="152.1">2</text>
<text x="38.6" y="159.2" transform="rotate(-90 38.6 159.2)">6</text>
<text x="41.1" y="159.2" transform="rotate(-90 41.1 159.2)">5</text>
<text x="43.4" y="161.7" transform="rotate(-90 43.4 161.7)">2</text>
<text x="43.4" y="166.8" transform="rotate(-90 43.4 166.8)">1</text>
</g>
<text font-size="1.8" fill="#009600" x="217.5" y="42.4">2</text>
<g font-size="1.8" fill="#0000c2">
<text x="134.6" y="132.3">MCS-</text>
<text x="141.3" y="132.3">motor</text>
<text x="148" y="132.3">control</text>
<text x="155.9" y="132.3">system</text>
<text x="84.8" y="168.7">Vstat</text>
<text x="90.7" y="168.7">=</text>
<text x="93.5" y="168.7">Vbus</text>
<text x="99.1" y="168.7">*</text>
<text x="101.2" y="168.7">10/15</text>
<text x="111.3" y="168.7">3.3V</text>
</g>
<g font-size="1.4" fill="#840000">
<text x="278" y="35.7" transform="rotate(-90 278 35.7)">uSART6_RX</text>
<text x="64.7" y="40.2">I2C2_SDA</text>
<text x="180.4" y="39.5">SPI1_SCK</text>
<text x="198.3" y="41.3">BT_PDN_PB13</text>
<text x="200" y="38.7">BT_INT_PC4</text>
<text x="64.5" y="42.8">I2C2_SCK</text>
<text x="155.6" y="42.3">SPI1_MOSI</text>
<text x="156.2" y="44.8">SPI1_SCK</text>
<text x="156.8" y="47.4">OLED_CS</text>
<text x="179.9" y="42">SPI1_MISO</text>
<text x="179.9" y="44.6">SPI1_MOSI</text>
<text x="195.5" y="43.8">BT_WAKEUP_PA15</text>
<text x="32.9" y="53.2">I2C1_SDA</text>
<text x="156.2" y="52.4">OLED_RST</text>
<text x="156.8" y="49.9">OLED_DC</text>
<text x="32.8" y="55.7">I2C1_SCK</text>
<text x="278" y="57.9" transform="rotate(-90 278 57.9)">uSART6_TX</text>
<text x="54.5" y="90.1" transform="rotate(-90 54.5 90.1)">uSART6_TX</text>
<text x="57" y="90.3" transform="rotate(-90 57 90.3)">uSART6_RX</text>
<text x="141.5" y="91.8">NRST</text>
<text x="157.4" y="94.3">SWDIO</text>
<text x="79.6" y="98.2">USART6_TX</text>
<text x="110.6" y="98.2">USART6_RX</text>
<text x="157.1" y="96.9">SWCLK</text>
<text x="244.7" y="135">NAVC_MCS_INT2_PC13</text>
<text x="244.7" y="137.5">NAVC_MCS_INT1_PC14</text>
<text x="172.1" y="143.9">SPI3_SCK</text>
<text x="244.7" y="140.1">NAVC_MCS_INT3_PB8</text>
<text x="172.1" y="149">SPI3_MOSI</text>
<text x="172.1" y="146.4">SPI3_MISO</text>
<text x="79.1" y="150.5">USB_DP</text>
<text x="79.1" y="153">USB_DN</text>
<text x="96.9" y="151.5">USB_OTG_STAT</text>
<text x="220.3" y="153.3">USART1_RX</text>
<text x="220.3" y="155.8">USART1_TX</text>
</g>
<g font-size="1.4" fill="#0f0f0f">
<text x="222.5" y="37.6">bT_INT</text>
<text x="224.8" y="40.1">bT_PDN</text>
<text x="258.3" y="40.4">usART6_RX</text>
<text x="226.6" y="42.7">bT_WP</text>
<text x="258.3" y="42.9">usART6_TX</text>
<text x="189.7" y="90.7">nRST</text>
<text x="189.7" y="93.2">sWDIO</text>
<text x="189.7" y="95.7">sWCLK</text>
<text x="217.9" y="136.4">nAVC_MCS_INT2_PC14</text>
<text x="217.9" y="133.8">nAVC_MCS_INT2_PC13</text>
<text x="153.4" y="142.7">sPI3_SCK</text>
<text x="217.9" y="138.9">nAVC_MCS_INT2_PB8</text>
<text x="153.4" y="145.3">sPI3_MISO</text>
<text x="153.4" y="147.8">sPI3_MOSI</text>
<text x="200.9" y="154.7">uSART1_TX</text>
<text x="200.9" y="152.1">uSART1_RX</text>
</g>
</svg>
